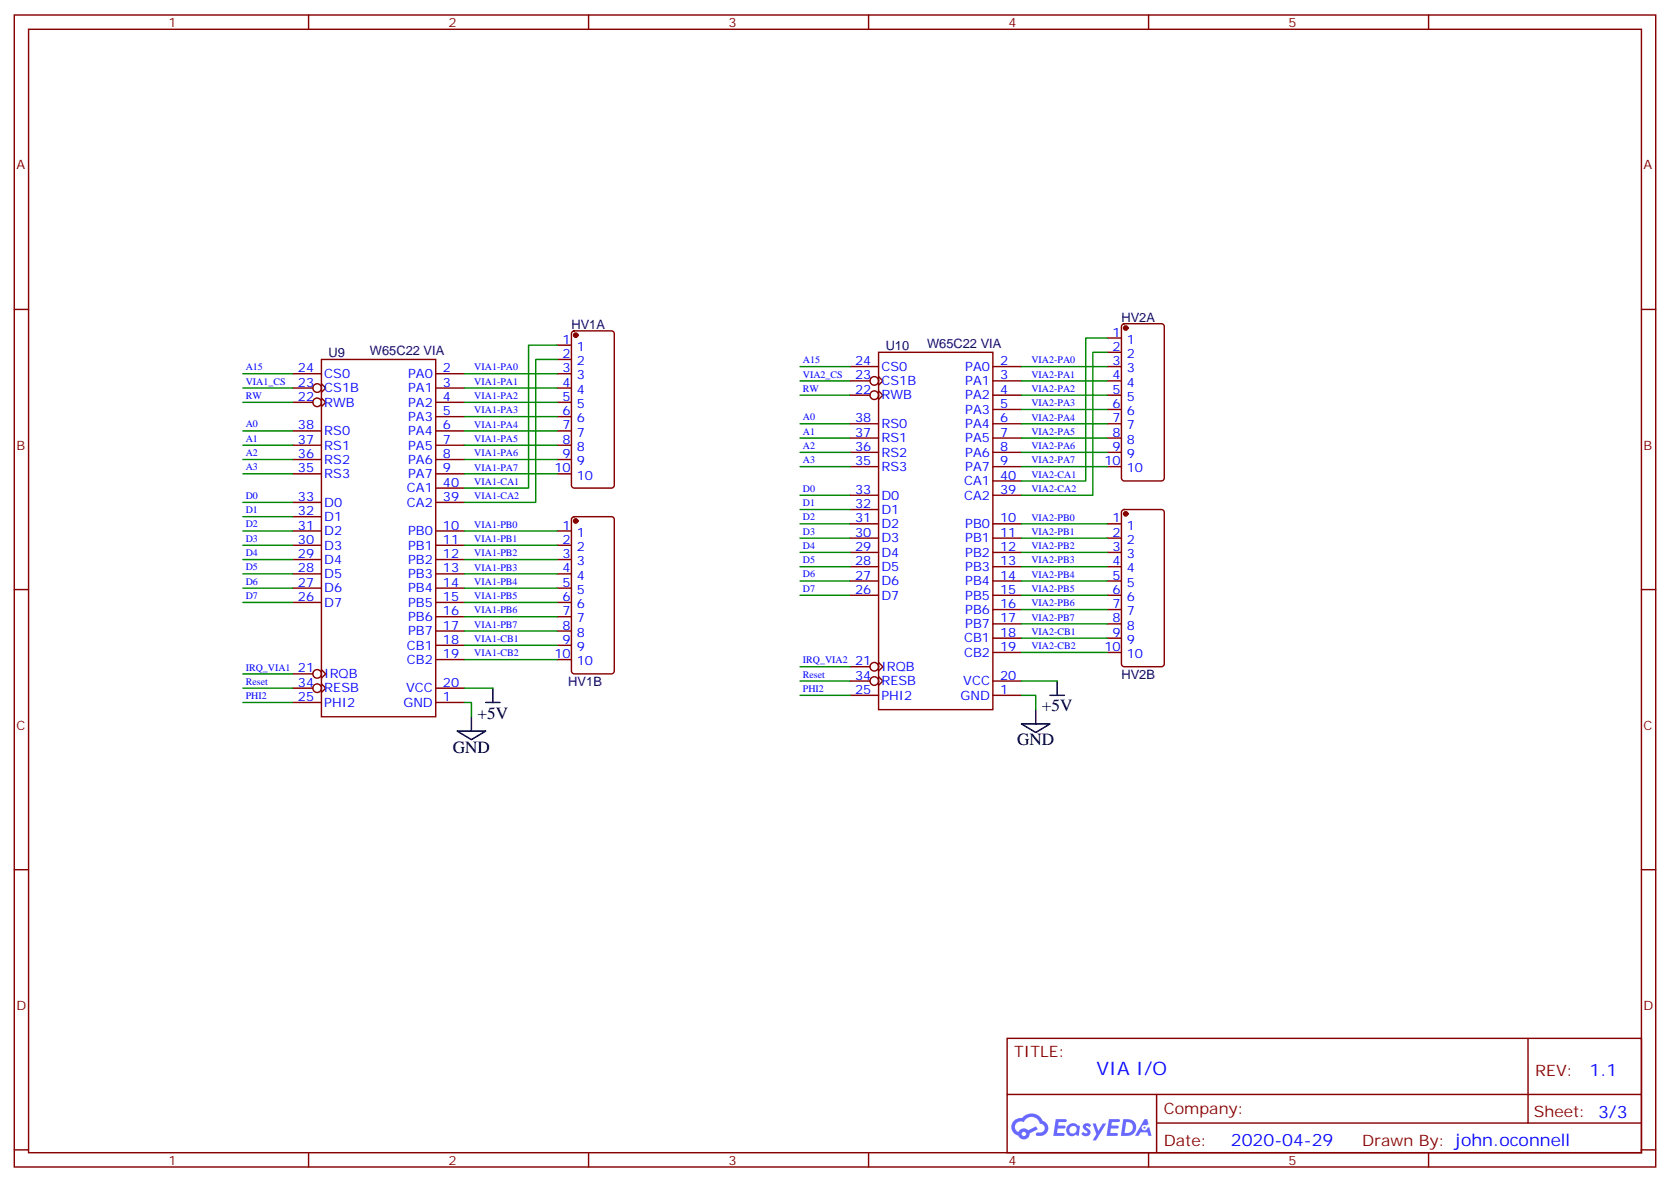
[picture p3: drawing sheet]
<svg xmlns="http://www.w3.org/2000/svg" width="412mm" height="292mm" viewBox="0 0 412 292" stroke-linecap="round" stroke-linejoin="round" font-family="sans-serif">
<g fill="none" stroke="#870000" stroke-width=".35">
<path d="M3.5 3.7h405.4v284.3h-405.4zM7.1 7.2h398.2v277.3h-398.2zM76.2 3.7v3.5M145.3 3.7v3.5M214.5 3.7v3.5M283.6 3.7v3.5M352.8 3.7v3.5M3.5 76.4h3.6M405.3 76.4h3.6M3.5 145.5h3.6M405.3 145.5h3.6M3.5 214.7h3.6"/>
<path d="M405.3 214.7h3.6M248.7 256.3h156.6v28.2h-156.6zM377.3 256.3v20.9M248.7 270.1h156.5M285.6 277.2h119.6M285.6 270.1v14.2M3.5 283.8h3.6M76.2 284.5v3.5M145.3 284.5v3.5M214.5 284.5v3.5M283.6 284.5v3.5M352.8 284.5v3.5"/>
<path d="M405.3 283.8h3.6"/>
</g>
<g fill="#5487ff">
<path d="M267.7 277.5a1.22 1.22 0 0 1 1.7 .2l-.4 .6a.47 .47 0 0 0-.3-.4 .47 .47 0 0 0-.5 .2v.1a1.3 1.3 0 0 1 1 1.7 1.39 1.39 0 0 1-2.2 0l.5-.6 .7 .5a.29 .29 0 0 0 .3-.3 .29 .29 0 0 0-.2-.3 1.04 1.04 0 0 1-.6-1.7z"/>
<path d="M260.7 276.2h2.4a.37 .37 0 0 1 .3 .4 .37 .37 0 0 1-.3 .4h-1.7l-.1 .8h1.5l.3 .4-.3 .4h-1.6l-.2 1.1 1.6-.1a.36 .36 0 0 1 .3 .4 .36 .36 0 0 1-.3 .4h-2.5z"/>
<path d="M273.8 276.2h2.4a.37 .37 0 0 1 .4 .4 .37 .37 0 0 1-.4 .4h-1.6l-.2 .8h1.6l.3 .4-.4 .4-1.6-.1-.1 1.1h1.5a.36 .36 0 0 1 .4 .4 .36 .36 0 0 1-.4 .4h-2.4z"/>
<path d="M282.6 276.2h.7l.3 1.3-.6 .3a.69 .69 0 0 0-1 .3 .69 .69 0 0 0 .4 .9 .69 .69 0 0 0 .9-.6l.5-.2 .6 2.2h-.8l-.2-.9h-1.8l-.5 .9h-.8z"/>
<path d="M269.8 277.3h.8l.6 1.8 1.1-1.8h.9l-2.6 4.2h-.8l.9-1.5z"/>
<path d="M277.4 276.2l-.6 4.2h1.3a2.11 2.11 0 0 0 2.5-2.1 2.11 2.11 0 0 0-2.5-2.1zM278.1 277a1.39 1.39 0 0 1 1.7 1.4 1.39 1.39 0 0 1-1.8 1.2h-.3z"/>
<path d="M263.7 277.8a1.47 1.47 0 0 0-.1 2.1 1.47 1.47 0 0 0 2.1 .1l.7 .4 .3-2.3-.2-.3h-.4a1.49 1.49 0 0 0-2.4 0zM264.4 278.2a.92 .92 0 0 1 1.5 .5 .92 .92 0 0 1-1.3 1.1 .9 .9 0 0 1-.2-1.6z"/>
<path d="M250.4 276.6a2.18 2.18 0 0 0 1.1 3.7 1.44 1.44 0 0 0 1.6 .9 1.44 1.44 0 0 0 1.2-1.4l2-1.1-.5-.7-1.9 1a1.47 1.47 0 0 0-2.4 .4 1.39 1.39 0 0 1-.7-1.9 1.39 1.39 0 0 1 2-.5 2.12 2.12 0 0 1 2.2-1.3 2.12 2.12 0 0 1 1.9 1.7 1.07 1.07 0 0 1 1.1 1 1.07 1.07 0 0 1-1 1.1h-.7a.43 .43 0 0 0-.5 .4 .43 .43 0 0 0 .4 .5 1.98 1.98 0 0 0 2.5-1.2 1.98 1.98 0 0 0-1.2-2.6 2.98 2.98 0 0 0-5.1-.6l-1.1 .1zM252.3 279.9a.55 .55 0 0 1 1.1 0 .55 .55 0 0 1-1.1 0z"/>
<circle cx="282.6" cy="278.3" r=".26"/>
</g>
<g fill="none" stroke="#870000" stroke-width=".35">
<path d="M72.3 92.3h7.1M72.3 95.8h5M72.3 99.3h5M79.4 88.7h28.2v88.2h-28.2zM79.4 94.7l1 1.1-1 1M79.4 98.2l1 1.1-1 1.1M107.6 92.3h7.1M107.6 95.8h7.1M107.6 99.3h7.1M137.6 85.2h3.5M137.6 88.7h3.5M137.6 92.3h3.5"/>
<path d="M137.6 95.8h3.5M137.6 99.3h3.5M141.3 81.9l.5-.2h9.2a.71 .71 0 0 1 .7 .7v37.4a.76 .76 0 0 1-.7 .7h-9.2a.76 .76 0 0 1-.7-.7v-37.4zM209.9 90.5h7.1M209.9 94h4.9M209.9 97.5h4.9M217 87h28.2v88.2h-28.2zM217 93l1 1-1 1.1M217 96.5l1 1-1 1.1M245.2 90.5h7M245.2 94h7M245.2 97.5h7"/>
<path d="M273.4 83.4h3.5M273.4 87h3.5M273.4 90.5h3.5M273.4 94h3.5M273.4 97.5h3.5M277.2 80.1l.4-.2h9.2a.71 .71 0 0 1 .7 .7v37.4a.76 .76 0 0 1-.7 .7h-9.2a.76 .76 0 0 1-.7-.7v-37.4zM72.3 106.4h7.1M72.3 109.9h7.1M72.3 113.4h7.1M72.3 116.9h7.1M107.6 102.8h7.1M107.6 106.4h7.1"/>
<path d="M107.6 109.9h7.1M107.6 113.4h7.1M107.6 116.9h7.1M137.6 102.8h3.5M137.6 106.4h3.5M137.6 109.9h3.5M137.6 113.4h3.5M137.6 116.9h3.5M209.9 104.6h7.1M209.9 108.1h7.1M209.9 111.7h7.1M209.9 115.2h7.1"/>
<path d="M245.2 101.1h7M245.2 104.6h7M245.2 108.1h7M245.2 111.7h7M245.2 115.2h7M245.2 118.7h7M273.4 101.1h3.5M273.4 104.6h3.5M273.4 108.1h3.5M273.4 111.7h3.5M273.4 115.2h3.5M72.3 131.1h7.1"/>
<path d="M72.3 134.6h7.1M72.3 138.1h7.1M72.3 127.5h7.1M72.3 124h7.1M107.6 131.1h7.1M107.6 134.6h7.1M107.6 138.1h7.1M107.6 124h7.1M107.6 120.5h7.1M137.6 131.1h3.5M137.6 134.6h3.5M137.6 138.1h3.5"/>
<path d="M141.3 127.7l.5-.2h9.2a.71 .71 0 0 1 .7 .7v37.4a.76 .76 0 0 1-.7 .7h-9.2a.76 .76 0 0 1-.7-.7v-37.4zM209.9 129.3h7.1M209.9 132.8h7.1M209.9 136.3h7.1M209.9 139.9h7.1M209.9 125.8h7.1M209.9 122.2h7.1M245.2 129.3h7M245.2 132.8h7M245.2 136.3h7M245.2 139.9h7M245.2 122.2h7"/>
<path d="M273.4 129.3h3.5M273.4 132.8h3.5M273.4 136.3h3.5M273.4 139.9h3.5M277.2 126l.4-.2h9.2a.71 .71 0 0 1 .7 .7v37.4a.76 .76 0 0 1-.7 .7h-9.2a.76 .76 0 0 1-.7-.7v-37.4zM72.3 141.6h7.1M72.3 145.2h7.1M72.3 148.7h7.1M107.6 141.6h7.1M107.6 145.2h7.1M107.6 148.7h7.1M107.6 152.2h7.1"/>
<path d="M107.6 155.8h7.1M107.6 159.3h7.1M137.6 141.6h3.5M137.6 145.2h3.5M137.6 148.7h3.5M137.6 152.2h3.5M137.6 155.8h3.5M137.6 159.3h3.5M209.9 143.4h7.1M209.9 146.9h7.1M245.2 143.4h7M245.2 146.9h7"/>
<path d="M245.2 150.5h7M245.2 154h7M245.2 157.5h7M273.4 143.4h3.5M273.4 146.9h3.5M273.4 150.5h3.5M273.4 154h3.5M273.4 157.5h3.5M72.3 173.4h7.1M72.3 169.9h5M72.3 166.3h5M79.4 165.3l1 1-1 1.1"/>
<path d="M79.4 168.8l1 1.1-1 1M107.6 162.8h7.1M107.6 173.4h7.1M107.6 169.9h7.1M137.6 162.8h3.5M209.9 171.6h7.1M209.9 168.1h4.9M209.9 164.6h4.9M217 163.5l1 1.1-1 1M217 167l1 1.1-1 1.1M245.2 161h7M245.2 171.6h7"/>
<path d="M245.2 168.1h7M273.4 161h3.5"/>
<circle cx="78.3" cy="99.3" r="1.06"/>
<circle cx="78.3" cy="95.8" r="1.06"/>
<circle cx="215.9" cy="97.5" r="1.06"/>
<circle cx="215.9" cy="94" r="1.06"/>
<circle cx="78.3" cy="169.9" r="1.06"/>
<circle cx="78.3" cy="166.3" r="1.06"/>
<circle cx="215.9" cy="168.1" r="1.06"/>
<circle cx="215.9" cy="164.6" r="1.06"/>
</g>
<g fill="#870000" stroke="#870000" stroke-width=".35">
<circle cx="142.2" cy="128.6" r=".53"/>
<circle cx="142.2" cy="82.7" r=".53"/>
<circle cx="278" cy="126.8" r=".53"/>
<circle cx="278" cy="81" r=".53"/>
</g>
<path d="M116.4 176.9v3.5M119.9 173.4h3.6M121.7 169.9v3.5M252.2 178.7h7.1l-3.5 2.1zM255.8 175.2v3.5M259.3 171.6h3.5M261.1 168.1v3.5M112.9 180.4h7l-3.5 2.2z" fill="none" stroke="#000" stroke-width=".35"/>
<g fill="none" stroke="#008700" stroke-width=".35">
<path d="M60 92.3h12.3M60 95.8h12.3M60 99.3h12.3M114.7 92.3h22.9M114.7 95.8h22.9M114.7 99.3h22.9M137.6 88.7h-5.3v35.3h-17.6M137.6 85.2h-7.1v35.3h-15.8M197.6 90.5h12.3M197.6 94h12.3M197.6 97.5h12.3M252.2 90.5h21.2"/>
<path d="M252.2 94h21.2M252.2 97.5h21.2M273.4 87h-3.5v35.2h-17.7M273.4 83.4h-5.3v35.3h-15.9M60 106.4h12.3M60 109.9h12.3M60 113.4h12.3M60 116.9h12.3M114.7 102.8h22.9M114.7 106.4h22.9M114.7 109.9h22.9M114.7 113.4h22.9"/>
<path d="M114.7 116.9h22.9M197.6 104.6h12.3M197.6 108.1h12.3M197.6 111.7h12.3M197.6 115.2h12.3M252.2 101.1h21.2M252.2 104.6h21.2M252.2 108.1h21.2M252.2 111.7h21.2M252.2 115.2h21.2M60 138.1h12.3M60 134.6h12.3"/>
<path d="M60 131.1h12.3M60 127.5h12.3M60 124h12.3M114.7 138.1h22.9M114.7 134.6h22.9M114.7 131.1h22.9M197.6 139.9h12.3M197.6 136.3h12.3M197.6 132.8h12.3M197.6 129.3h12.3M197.6 125.8h12.3M197.6 122.2h12.3"/>
<path d="M252.2 139.9h21.2M252.2 136.3h21.2M252.2 132.8h21.2M252.2 129.3h21.2M60 148.7h12.3M60 145.2h12.3M60 141.6h12.3M114.7 159.3h22.9M114.7 155.8h22.9M114.7 152.2h22.9M114.7 148.7h22.9M114.7 145.2h22.9"/>
<path d="M114.7 141.6h22.9M197.6 146.9h12.3M197.6 143.4h12.3M252.2 146.9h21.2M252.2 143.4h21.2M252.2 157.5h21.2M252.2 154h21.2M252.2 150.5h21.2M60 169.9h12.3M60 166.3h12.3M60 173.4h12.3M114.7 173.4h1.7v3.5"/>
<path d="M114.7 162.8h22.9M114.7 169.9h7M197.6 168.1h12.3M197.6 164.6h12.3M197.6 171.6h12.3M252.2 171.6h3.6v3.6M252.2 168.1h8.9M252.2 161h21.2"/>
</g>
<text font-size="4.6" fill="#00f" x="270.8" y="265.3">VIA I/O</text>
<g font-size="4.2">
<text x="117.9" y="177.4">+5V</text>
<text x="257.3" y="175.6">+5V</text>
<text x="111.8" y="185.7">GND</text>
<text x="251.2" y="184">GND</text>
</g>
<g font-size="4.2" fill="#00f">
<text x="392.5" y="265.6">1.1</text>
<text x="304" y="282.9">2020-04-29</text>
</g>
<g font-size="3.9" fill="#800">
<text x="250.5" y="260.9">TITLE:</text>
<text x="379.1" y="265.6">REV:</text>
<text x="287.4" y="275.1">Company:</text>
<text x="378.7" y="275.7">Sheet: 3/3</text>
<text x="287.4" y="282.8">Date:</text>
<text x="336.4" y="282.8">Drawn By: john.oconnell</text>
</g>
<g font-size="3.2" fill="#800">
<text x="41.6" y="6.7">1</text>
<text x="110.8" y="6.7">2</text>
<text x="179.9" y="6.7">3</text>
<text x="249.1" y="6.7">4</text>
<text x="318.2" y="6.7">5</text>
<text x="4.1" y="41.8">A</text>
<text x="405.9" y="41.8">A</text>
<text x="4.1" y="110.9">B</text>
<text x="405.9" y="110.9">B</text>
<text x="4.1" y="180.1">C</text>
<text x="405.9" y="180.1">C</text>
<text x="4.1" y="249.2">D</text>
<text x="405.9" y="249.2">D</text>
<text x="41.6" y="287.5">1</text>
<text x="110.8" y="287.5">2</text>
<text x="179.9" y="287.5">3</text>
<text x="249.1" y="287.5">4</text>
<text x="318.2" y="287.5">5</text>
</g>
<g font-size="3.2" fill="#000080">
<text x="141.1" y="81.1">HV1A</text>
<text x="276.9" y="79.4">HV2A</text>
<text x="81.1" y="88.2">U9</text>
<text x="91.4" y="87.7">W65C22 VIA</text>
<text x="218.7" y="86.5">U10</text>
<text x="228.9" y="85.9">W65C22 VIA</text>
<text x="276.9" y="167.6">HV2B</text>
<text x="140.3" y="169.3">HV1B</text>
</g>
<g font-size="3.2" fill="#00f">
<text x="274.7" y="83.1">1</text>
<text x="138.9" y="84.8">1</text>
<text x="138.9" y="88.4">2</text>
<text x="142.4" y="86.6">1</text>
<text x="274.7" y="86.6">2</text>
<text x="278.2" y="84.8">1</text>
<text x="278.2" y="88.4">2</text>
<text x="73.6" y="95.4">23</text>
<text x="73.6" y="91.9">24</text>
<text x="80.1" y="93.3">CS0</text>
<text x="100.8" y="93.3">PA0</text>
<text x="109.4" y="91.9">2</text>
<text x="109.4" y="95.4">3</text>
<text x="138.9" y="91.9">3</text>
<text x="138.9" y="95.4">4</text>
<text x="142.4" y="90.1">2</text>
<text x="142.4" y="93.7">3</text>
<text x="211.2" y="93.7">23</text>
<text x="211.2" y="90.1">24</text>
<text x="217.7" y="95.1">CS1B</text>
<text x="217.7" y="91.5">CS0</text>
<text x="238.4" y="91.5">PA0</text>
<text x="238.4" y="95.1">PA1</text>
<text x="246.9" y="90.1">2</text>
<text x="246.9" y="93.7">3</text>
<text x="274.7" y="90.1">3</text>
<text x="274.7" y="93.7">4</text>
<text x="278.2" y="91.9">3</text>
<text x="278.2" y="95.4">4</text>
<text x="73.6" y="99">22</text>
<text x="80.1" y="96.8">CS1B</text>
<text x="80.1" y="100.4">RWB</text>
<text x="100.8" y="96.8">PA1</text>
<text x="100.8" y="100.4">PA2</text>
<text x="109.4" y="99">4</text>
<text x="138.9" y="99">5</text>
<text x="142.4" y="97.2">4</text>
<text x="142.4" y="100.7">5</text>
<text x="211.2" y="97.2">22</text>
<text x="217.7" y="98.6">RWB</text>
<text x="238.4" y="98.6">PA2</text>
<text x="246.9" y="97.2">4</text>
<text x="246.9" y="100.7">5</text>
<text x="274.7" y="97.2">5</text>
<text x="274.7" y="100.7">6</text>
<text x="278.2" y="99">5</text>
<text x="73.6" y="106">38</text>
<text x="80.1" y="107.4">RS0</text>
<text x="100.8" y="103.9">PA3</text>
<text x="100.8" y="107.4">PA4</text>
<text x="109.4" y="102.5">5</text>
<text x="109.4" y="106">6</text>
<text x="138.9" y="102.5">6</text>
<text x="138.9" y="106">7</text>
<text x="142.4" y="104.2">6</text>
<text x="142.4" y="107.8">7</text>
<text x="211.2" y="107.8">37</text>
<text x="211.2" y="104.2">38</text>
<text x="217.7" y="105.7">RS0</text>
<text x="238.4" y="102.1">PA3</text>
<text x="238.4" y="105.7">PA4</text>
<text x="246.9" y="104.2">6</text>
<text x="246.9" y="107.8">7</text>
<text x="274.7" y="104.2">7</text>
<text x="274.7" y="107.8">8</text>
<text x="278.2" y="102.5">6</text>
<text x="278.2" y="106">7</text>
<text x="73.6" y="113.1">36</text>
<text x="73.6" y="109.5">37</text>
<text x="80.1" y="110.9">RS1</text>
<text x="100.8" y="110.9">PA5</text>
<text x="109.4" y="109.5">7</text>
<text x="109.4" y="113.1">8</text>
<text x="138.9" y="109.5">8</text>
<text x="138.9" y="113.1">9</text>
<text x="142.4" y="111.3">8</text>
<text x="211.2" y="111.3">36</text>
<text x="217.7" y="112.7">RS2</text>
<text x="217.7" y="109.2">RS1</text>
<text x="238.4" y="109.2">PA5</text>
<text x="238.4" y="112.7">PA6</text>
<text x="246.9" y="111.3">8</text>
<text x="274.7" y="111.3">9</text>
<text x="278.2" y="109.5">8</text>
<text x="278.2" y="113.1">9</text>
<text x="73.6" y="116.6">35</text>
<text x="80.1" y="118">RS3</text>
<text x="80.1" y="114.5">RS2</text>
<text x="100.8" y="114.5">PA6</text>
<text x="100.8" y="118">PA7</text>
<text x="109.4" y="116.6">9</text>
<text x="136.9" y="116.6">10</text>
<text x="142.4" y="114.8">9</text>
<text x="142.4" y="118.4">10</text>
<text x="211.2" y="114.8">35</text>
<text x="217.7" y="116.2">RS3</text>
<text x="238.1" y="119.8">CA1</text>
<text x="238.4" y="116.2">PA7</text>
<text x="246.9" y="114.8">9</text>
<text x="246.9" y="118.4">40</text>
<text x="272.7" y="114.8">10</text>
<text x="278.2" y="116.6">10</text>
<text x="73.6" y="123.6">33</text>
<text x="80.1" y="125.1">D0</text>
<text x="100.5" y="125.1">CA2</text>
<text x="100.5" y="121.5">CA1</text>
<text x="109.4" y="123.6">39</text>
<text x="109.4" y="120.1">40</text>
<text x="211.2" y="125.4">32</text>
<text x="211.2" y="121.9">33</text>
<text x="217.7" y="123.3">D0</text>
<text x="238.1" y="123.3">CA2</text>
<text x="246.9" y="121.9">39</text>
<text x="73.6" y="130.7">31</text>
<text x="73.6" y="127.2">32</text>
<text x="80.1" y="128.6">D1</text>
<text x="109.4" y="130.7">10</text>
<text x="138.9" y="130.7">1</text>
<text x="211.2" y="128.9">31</text>
<text x="217.7" y="130.4">D2</text>
<text x="217.7" y="126.8">D1</text>
<text x="238.4" y="130.4">PB0</text>
<text x="246.9" y="128.9">10</text>
<text x="274.7" y="128.9">1</text>
<text x="278.2" y="130.7">1</text>
<text x="73.6" y="137.8">29</text>
<text x="73.6" y="134.2">30</text>
<text x="80.1" y="135.6">D3</text>
<text x="80.1" y="132.1">D2</text>
<text x="100.8" y="132.1">PB0</text>
<text x="100.8" y="135.6">PB1</text>
<text x="109.4" y="134.2">11</text>
<text x="109.4" y="137.8">12</text>
<text x="138.9" y="134.2">2</text>
<text x="138.9" y="137.8">3</text>
<text x="142.4" y="132.5">1</text>
<text x="142.4" y="136">2</text>
<text x="211.2" y="136">29</text>
<text x="211.2" y="132.5">30</text>
<text x="217.7" y="137.4">D4</text>
<text x="217.7" y="133.9">D3</text>
<text x="238.4" y="133.9">PB1</text>
<text x="238.4" y="137.4">PB2</text>
<text x="246.9" y="132.5">11</text>
<text x="246.9" y="136">12</text>
<text x="274.7" y="132.5">2</text>
<text x="274.7" y="136">3</text>
<text x="278.2" y="134.2">2</text>
<text x="278.2" y="137.8">3</text>
<text x="73.6" y="141.3">28</text>
<text x="80.1" y="142.7">D5</text>
<text x="80.1" y="139.2">D4</text>
<text x="100.8" y="139.2">PB2</text>
<text x="100.8" y="142.7">PB3</text>
<text x="109.4" y="141.3">13</text>
<text x="138.9" y="141.3">4</text>
<text x="142.4" y="139.5">3</text>
<text x="142.4" y="143.1">4</text>
<text x="211.2" y="143.1">27</text>
<text x="211.2" y="139.5">28</text>
<text x="217.7" y="140.9">D5</text>
<text x="238.4" y="140.9">PB3</text>
<text x="246.9" y="139.5">13</text>
<text x="246.9" y="143.1">14</text>
<text x="274.7" y="139.5">4</text>
<text x="274.7" y="143.1">5</text>
<text x="278.2" y="141.3">4</text>
<text x="73.6" y="148.3">26</text>
<text x="73.6" y="144.8">27</text>
<text x="80.1" y="149.8">D7</text>
<text x="80.1" y="146.2">D6</text>
<text x="100.8" y="146.2">PB4</text>
<text x="100.8" y="149.8">PB5</text>
<text x="109.4" y="144.8">14</text>
<text x="109.4" y="148.3">15</text>
<text x="138.9" y="144.8">5</text>
<text x="138.9" y="148.3">6</text>
<text x="142.4" y="146.6">5</text>
<text x="211.2" y="146.6">26</text>
<text x="217.7" y="148">D7</text>
<text x="217.7" y="144.5">D6</text>
<text x="238.4" y="144.5">PB4</text>
<text x="238.4" y="148">PB5</text>
<text x="246.9" y="146.6">15</text>
<text x="274.7" y="146.6">6</text>
<text x="278.2" y="144.8">5</text>
<text x="278.2" y="148.3">6</text>
<text x="100.8" y="153.3">PB6</text>
<text x="109.4" y="151.9">16</text>
<text x="109.4" y="155.4">17</text>
<text x="138.9" y="151.9">7</text>
<text x="138.9" y="155.4">8</text>
<text x="142.4" y="150.1">6</text>
<text x="142.4" y="153.6">7</text>
<text x="238.4" y="151.5">PB6</text>
<text x="238.4" y="155">PB7</text>
<text x="246.9" y="150.1">16</text>
<text x="246.9" y="153.6">17</text>
<text x="274.7" y="150.1">7</text>
<text x="274.7" y="153.6">8</text>
<text x="278.2" y="151.9">7</text>
<text x="278.2" y="155.4">8</text>
<text x="100.5" y="160.3">CB1</text>
<text x="100.8" y="156.8">PB7</text>
<text x="109.4" y="158.9">18</text>
<text x="138.9" y="158.9">9</text>
<text x="142.4" y="157.2">8</text>
<text x="142.4" y="160.7">9</text>
<text x="238.1" y="158.6">CB1</text>
<text x="246.9" y="157.2">18</text>
<text x="246.9" y="160.7">19</text>
<text x="272.7" y="160.7">10</text>
<text x="274.7" y="157.2">9</text>
<text x="278.2" y="158.9">9</text>
<text x="73.6" y="166">21</text>
<text x="80.1" y="167.4">IRQB</text>
<text x="100.5" y="163.9">CB2</text>
<text x="109.4" y="162.5">19</text>
<text x="136.9" y="162.5">10</text>
<text x="142.4" y="164.2">10</text>
<text x="211.2" y="164.2">21</text>
<text x="211.2" y="167.7">34</text>
<text x="217.7" y="165.6">IRQB</text>
<text x="238.1" y="162.1">CB2</text>
<text x="246.9" y="167.7">20</text>
<text x="278.2" y="162.5">10</text>
<text x="73.6" y="173">25</text>
<text x="73.6" y="169.5">34</text>
<text x="80.1" y="170.9">RESB</text>
<text x="100.3" y="170.9">VCC</text>
<text x="109.4" y="173">1</text>
<text x="109.4" y="169.5">20</text>
<text x="211.2" y="171.3">25</text>
<text x="217.7" y="172.7">PHI2</text>
<text x="217.7" y="169.2">RESB</text>
<text x="237.2" y="172.7">GND</text>
<text x="237.9" y="169.2">VCC</text>
<text x="246.9" y="171.3">1</text>
<text x="80.1" y="174.4">PHI2</text>
<text x="99.6" y="174.4">GND</text>
</g>
<g font-size="2.5" fill="#00f">
<text x="198.3" y="89.7">A15</text>
<text x="254.7" y="89.7">VIA2-PA0</text>
<text x="60.7" y="91.4">A15</text>
<text x="60.7" y="95">VIA1_CS</text>
<text x="117.1" y="91.4">VIA1-PA0</text>
<text x="117.1" y="95">VIA1-PA1</text>
<text x="198.3" y="93.2">VIA2_CS</text>
<text x="254.7" y="93.2">VIA2-PA1</text>
<text x="60.7" y="98.4">RW</text>
<text x="117.1" y="98.5">VIA1-PA2</text>
<text x="198.3" y="96.7">RW</text>
<text x="254.7" y="96.7">VIA2-PA2</text>
<text x="254.7" y="100.3">VIA2-PA3</text>
<text x="60.7" y="105.5">A0</text>
<text x="117.1" y="102">VIA1-PA3</text>
<text x="117.1" y="105.6">VIA1-PA4</text>
<text x="198.3" y="107.3">A1</text>
<text x="198.3" y="103.7">A0</text>
<text x="254.7" y="103.8">VIA2-PA4</text>
<text x="254.7" y="107.3">VIA2-PA5</text>
<text x="60.7" y="112.6">A2</text>
<text x="60.7" y="109">A1</text>
<text x="117.1" y="109.1">VIA1-PA5</text>
<text x="117.1" y="112.6">VIA1-PA6</text>
<text x="198.3" y="110.8">A2</text>
<text x="254.7" y="110.8">VIA2-PA6</text>
<text x="60.7" y="116.1">A3</text>
<text x="117.1" y="116.1">VIA1-PA7</text>
<text x="117.1" y="119.7">VIA1-CA1</text>
<text x="198.3" y="114.3">A3</text>
<text x="254.7" y="114.4">VIA2-PA7</text>
<text x="254.7" y="117.9">VIA2-CA1</text>
<text x="60.7" y="123.1">D0</text>
<text x="117.1" y="123.2">VIA1-CA2</text>
<text x="198.3" y="124.9">D1</text>
<text x="198.3" y="121.4">D0</text>
<text x="254.7" y="121.4">VIA2-CA2</text>
<text x="60.7" y="130.2">D2</text>
<text x="60.7" y="126.7">D1</text>
<text x="117.1" y="130.2">VIA1-PB0</text>
<text x="198.3" y="132">D3</text>
<text x="198.3" y="128.4">D2</text>
<text x="254.7" y="128.5">VIA2-PB0</text>
<text x="60.7" y="137.2">D4</text>
<text x="60.7" y="133.7">D3</text>
<text x="117.1" y="133.8">VIA1-PB1</text>
<text x="117.1" y="137.3">VIA1-PB2</text>
<text x="198.3" y="135.5">D4</text>
<text x="254.7" y="132">VIA2-PB1</text>
<text x="254.7" y="135.5">VIA2-PB2</text>
<text x="60.7" y="140.8">D5</text>
<text x="117.1" y="140.8">VIA1-PB3</text>
<text x="198.3" y="142.5">D6</text>
<text x="198.3" y="139">D5</text>
<text x="254.7" y="139.1">VIA2-PB3</text>
<text x="254.7" y="142.6">VIA2-PB4</text>
<text x="60.7" y="147.8">D7</text>
<text x="60.7" y="144.3">D6</text>
<text x="117.1" y="144.4">VIA1-PB4</text>
<text x="117.1" y="147.9">VIA1-PB5</text>
<text x="198.3" y="146.1">D7</text>
<text x="254.7" y="146.1">VIA2-PB5</text>
<text x="254.7" y="149.7">VIA2-PB6</text>
<text x="117.1" y="151.4">VIA1-PB6</text>
<text x="117.1" y="154.9">VIA1-PB7</text>
<text x="254.7" y="153.2">VIA2-PB7</text>
<text x="117.1" y="158.5">VIA1-CB1</text>
<text x="117.1" y="162">VIA1-CB2</text>
<text x="254.7" y="156.7">VIA2-CB1</text>
<text x="254.7" y="160.2">VIA2-CB2</text>
<text x="60.7" y="165.5">IRQ_VIA1</text>
<text x="198.3" y="163.8">IRQ_VIA2</text>
<text x="198.3" y="167.2">Reset</text>
<text x="60.7" y="172.6">PHI2</text>
<text x="60.7" y="169">Reset</text>
<text x="198.3" y="170.8">PHI2</text>
</g>
</svg>
